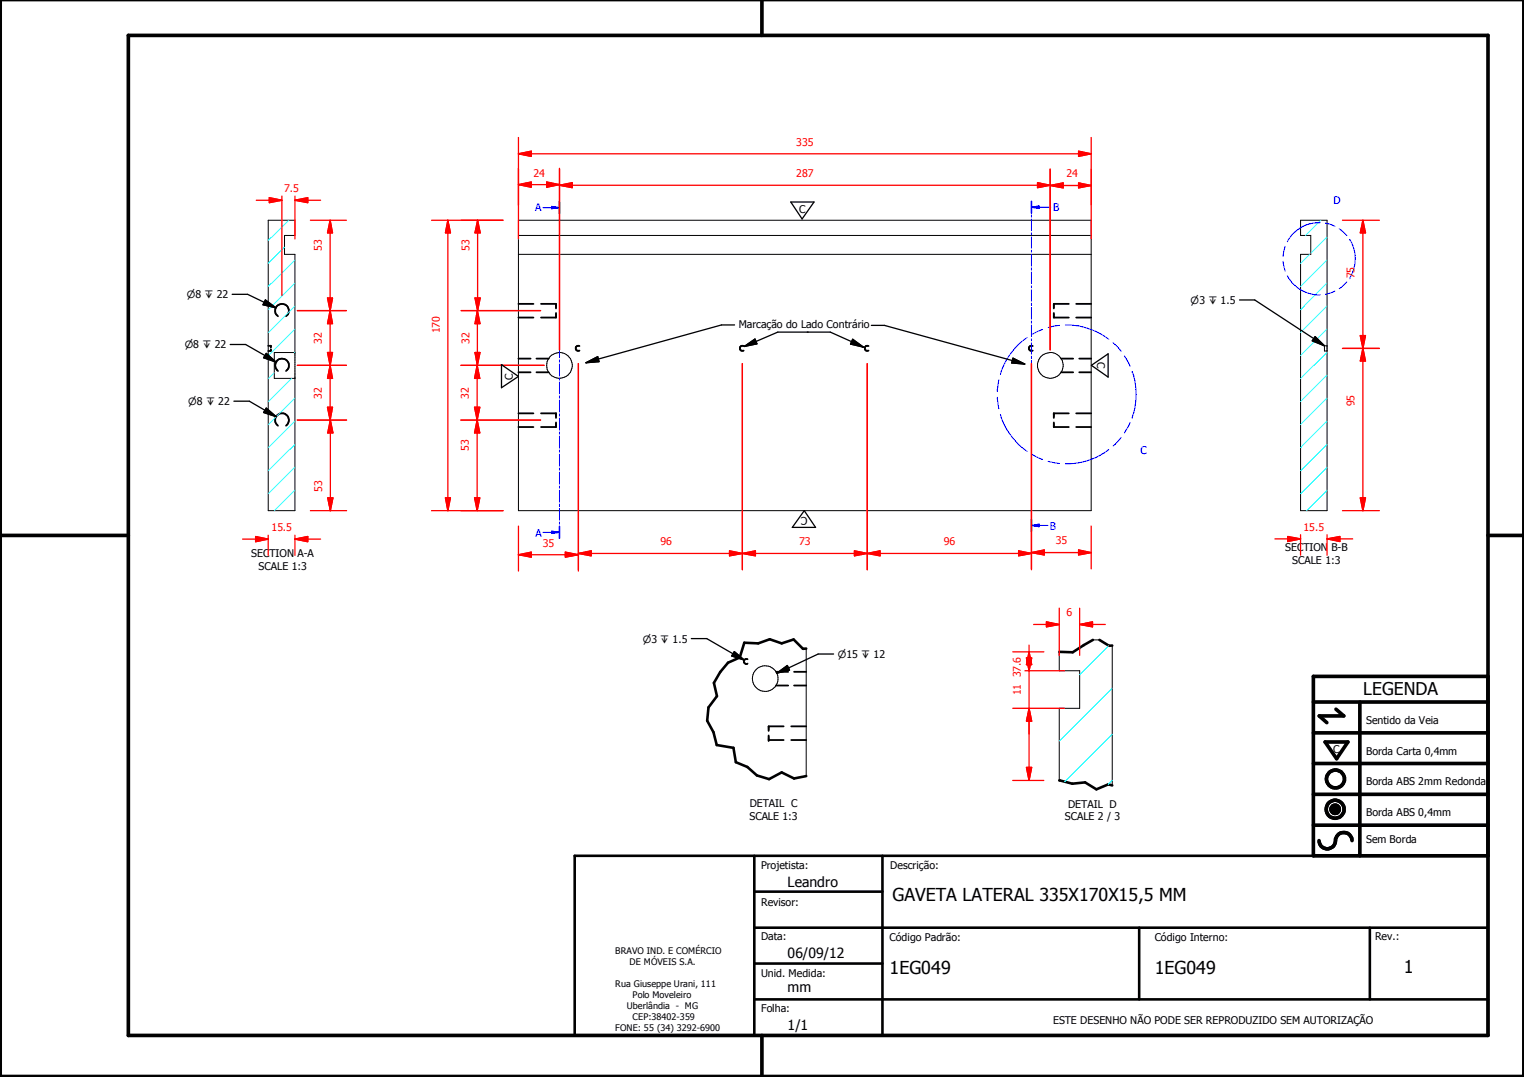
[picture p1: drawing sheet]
<svg xmlns="http://www.w3.org/2000/svg" width="297mm" height="210mm" viewBox="0 0 297 210" stroke-linecap="round" stroke-linejoin="round" font-family="sans-serif">
<g fill="#000">
<circle cx="108.4" cy="80.6" r=".18"/>
<circle cx="205.4" cy="80.6" r=".18"/>
<circle cx="149.8" cy="144.2" r=".18"/>
</g>
<g fill="none" stroke="#000" stroke-width=".35">
<path d="M101 59.2h3M105.4 59.2h3v.9M208.3 59.2h-2.9v.9M209.8 59.2h2.9M52.3 67.4h.2M52.3 68.4h.2M52.6 67.4h.2v.3M52.8 68.1v.3h-.2M54.2 61.6a1.33 1.33 0 0 1-.2-1.9 1.33 1.33 0 0 1 2 0 1.33 1.33 0 0 1-.3 1.9M54.2 72.3a1.34 1.34 0 0 1-.2-2 1.34 1.34 0 0 1 2 0 1.34 1.34 0 0 1-.3 2M101 69.9h2.4M101 72.6h2.4"/>
<path d="M101 61.9h3M104.6 69.9h2.3M104.6 72.6h2.3M108.4 61v.9h-3M112.9 67.4h-.4l-.3 .3 .1 .5 .3 .2 .3-.1M144.9 67.4h-.5l-.2 .3v.4l.2 .2h.5M169.3 67.4h-.5l-.2 .3v.4l.2 .2h.5M201.3 67.4a.51 .51 0 0 0-.8 .5 .51 .51 0 0 0 .8 .4M205.4 61v.9h2.9M206.8 69.9h2.4M206.8 72.6h2.4M209.8 61.9h2.9"/>
<path d="M210.4 69.9h2.3M210.4 72.6h2.3M54.2 83a1.34 1.34 0 0 1-.2-2 1.34 1.34 0 0 1 2 0 1.34 1.34 0 0 1-.3 2M101 80.6h3M101 83.2h3M105.4 80.6h3v.8M108.4 82.3v.9h-3M205.4 82.3v.9h2.9M208.3 80.6h-2.9v.8M209.8 80.6h2.9M209.8 83.2h2.9M145.7 128.5h-.5l-.2 .2 .1 .5 .3 .2 .3-.1"/>
<path d="M151.3 130.9h2.3M151.3 133.6h2.3M154.8 130.9h2.3M154.8 133.6h2.3M149.8 143.3v.9h2.9M152.7 141.6h-2.9v.9M154.2 141.6h2.9M154.2 144.2h2.9"/>
</g>
<g fill="none" stroke="#000" stroke-width=".19">
<path d="M52.3 42.9h5.2v3h-2v3.7h2v49.9h-5.2zM101 45.9h111.7M101 49.6h111.7M101 42.9h111.7v56.6h-111.7zM253.5 42.9h5.2v56.6h-5.2v-49.9h2v-3.7h-2zM57.5 68.7h-4v5h4M258.7 67.4h-.6v1h.6M157.1 126.4v24.9M206.5 127v3.7h3.9v7.3h-3.9v14.1M213 124.7h1.3M216.8 125.8v27.3M259.4 157.6l1.6 .1z"/>
<path d="M259.4 157.7l1.6 .1zM259.4 157.8l1.6 .1zM259.4 157.9h1.6v.1zM259.4 157.9l1.6 .1h-1.5zM259.4 157.6h1.6zM259.5 158h1.5zM259.5 158l1.4 .1zM259.5 157.5l1.5 .1zM259.5 158.1h1.4zM259.5 157.4l1.5 .1zM259.5 158.1l1.4 .1zM259.5 157.3l1.4 .1z"/>
<path d="M259.6 158.2h1.3zM259.6 158.2h1.2zM259.6 157.2l1.3 .1zM259.6 158.2l1.2 .1zM259.6 157.2h1.3zM259.7 158.3h1.1zM259.7 158.3l1 .1zM259.7 157.1l1.1 .1zM259.7 157.1h1.1zM259.8 158.4h.9zM259.8 158.4h.8zM259.8 157.1h1z"/>
<path d="M259.8 157.1h.9zM259.8 158.4l.8 .1zM259.8 157l.9 .1zM259.8 157h.8zM259.9 158.5h.7zM259.9 158.5h.6zM259.9 157h.7zM260 158.5h.5zM260 158.5h.4zM260 157h.6zM260.1 158.5h.3zM260.1 158.5h.2z"/>
<path d="M260.1 156.9l.4 .1zM260.1 156.9h.3zM260.1 156.9h.2z"/>
<circle cx="109" cy="71.2" r="2.49"/>
<circle cx="204.7" cy="71.2" r="2.51"/>
<circle cx="149.1" cy="132.3" r="2.49"/>
</g>
<g fill="none" stroke="#000" stroke-width=".51">
<path d="M157.1 126.4h-.6l-1.8-1.8-2.3 .8-2.4-.8-2.2 .8-2.7-.1-.9 2.8-2.3 1.1-1.5 1.8-1.3 2.1 .6 2.6-1.6 2.2-.3 2.6 1.3 2.2 .6 2.5 3.3 .6 .4 2.7 2.3 1 1.8 1.6 2.4 .7 2.5-1.3 2.4 1.2 2.3-.4M213 124.7l-3.9 2.4-2.6-.1M214.3 124.7l1.9 1.2 .6-.1M206.5 152.1l2.5 .6 2.5-.2 2.2 1.3 2.3-.9 .8 .2M112 166.8h178v35h-178zM147 173.8h25M147 166.8v35M172 166.8v35M147 194.8h143M147 180.8h143M147 187.8h25M222 180.8v14"/>
<path d="M267 180.8v14"/>
</g>
<g fill="#000">
<path d="M259.4 157.6h1.6zM259.5 157.5l1.5 .1zM259.5 157.4l1.5 .1zM259.5 157.3l1.4 .1zM259.6 157.2l1.3 .1zM259.6 157.2h1.3zM259.7 157.1l1.1 .1zM259.7 157.1h1.1zM259.8 157.1h1zM259.8 157.1h.9zM259.8 157l.9 .1zM259.8 157h.8z"/>
<path d="M259.9 157h.7zM260 157h.6zM260.1 156.9l.4 .1zM260.1 156.9h.3zM260.1 156.9h.2zM260.1 158.5h.2zM260 158.5h.4zM260.1 158.5h.3zM259.9 158.5h.6zM260 158.5h.5zM259.8 158.4l.8 .1zM259.9 158.5h.7z"/>
<path d="M259.8 158.4h.8zM259.7 158.3l1 .1zM259.8 158.4h.9zM259.6 158.2l1.2 .1zM259.7 158.3h1.1zM259.6 158.2h1.2zM259.5 158.1l1.4 .1zM259.6 158.2h1.3zM259.5 158l1.4 .1zM259.5 158.1h1.4zM259.4 157.9l1.6 .1h-1.5zM259.5 158h1.5z"/>
<path d="M259.4 157.6l1.6 .1zM259.4 157.7l1.6 .1zM259.4 157.8l1.6 .1zM259.4 157.9h1.6v.1z"/>
</g>
<g fill="none" stroke="#000" stroke-width=".71">
<path d="M148.5 0v6.9M297 -.1v209.9h-297v-209.9M25 6.9h265v194.9h-265zM0 104.4h25M290 104.4h7M256 136.8h34M260.4 138.2l1.5 1.3h-4.8l1.5 1.3M265 136.8v30M290 131.8h-34v35h34M256 154.8h34M256 148.8h34M256 142.8h34"/>
<path d="M258.3 144.6h4.4l-2.2 3.3zM256 160.8h34M257.1 163.8a1.62 1.62 0 0 0 1.8 1.6 1.62 1.62 0 0 0 1.4-1.9 1.63 1.63 0 0 1 1.7-1.2 1.63 1.63 0 0 1 1.5 1.5M148.5 201.8v8"/>
<circle cx="260.2" cy="157.7" r="1.76"/>
<circle cx="260.2" cy="157.7" r=".82"/>
<circle cx="260.3" cy="151.8" r="1.76"/>
</g>
<g fill="none" stroke="#00f" stroke-width=".19">
<path d="M109 39.3v2.3M107.5 40.5h1.5M109 42v.5M109 42.8v2.3M109 45.5v.5M109 46.3v2.3M109 49v.5M109 49.8v2.4M109 52.5v.5M109 53.4v2.3M109 56v.5M109 56.9v2.3"/>
<path d="M109 59.6v.4M109 60.4v2.3M109 63.1v.4M109 63.9v2.4M109 66.6v.5M109 67.4v2.3M109 70.1v.5M109 71v2.3M109 73.6v.5M109 74.5v2.3M109 77.1v.5M109 78v2.3"/>
<path d="M109 80.6v.5M109 81.5v2.3M109 84.2v.4M109 85v2.3M109 87.7v.4M109 88.5v2.3M109 91.2v.5M109 92v2.4M109 94.7v.5M109 95.5v2.4M109 98.3v.4M109 99.1v2.3"/>
<path d="M109 101.8v.4M109 102.6v2.3"/>
</g>
<path d="M109 39.3v2.3M109 102.6v2.3" fill="none" stroke="#00f" stroke-width=".3"/>
<path d="M107.5 40.2l1.5 .3-1.5 .2z" fill="#00f"/>
<path d="M105.8 40.5h1.7M107.5 40.2l1.5 .3-1.5 .2zM107.5 103.8h1.5" fill="none" stroke="#00f" stroke-width=".19"/>
<path d="M107.5 103.5l1.5 .3-1.5 .2z" fill="#00f"/>
<g fill="none" stroke="#00f" stroke-width=".19">
<path d="M201 39.2v2.3M201 41.9v.4M201 42.7v2.3M201 45.3v.5M201 46.1v2.3M201 48.8v.4M201 49.6v2.3M201 52.2v.5M201 53v2.3M201 55.7v.4M201 56.5v2.2M201 59.1v.5"/>
<path d="M201 59.9v2.3M201 40.4h1.5M201 62.6v.4M201 63.4v2.2M201 66v.4M201 66.8v2.2M201 69.4v.5M201 70.3v2.2M201 72.9v.5M201 73.7v2.2M201 76.3v.5M201 77.1v2.3"/>
<path d="M201 79.8v.4M201 80.6v2.2M201 83.2v.5M201 84v2.3M201 86.7v.4M201 87.5v2.2M201 90.1v.5M201 90.9v2.3M201 93.6v.4M201 94.4v2.2M201 97v.5M201 97.8v2.3"/>
<path d="M105.8 103.8h1.7M107.5 103.5l1.5 .3-1.5 .2zM201 100.5v.4M201 101.3v2.2"/>
</g>
<g fill="none" stroke="#0ff" stroke-width=".19">
<path d="M55.5 48.2l-3.2 3.2M56.3 42.9l-4 4M57.5 59.6l-5.2 5.2M57.5 55.2l-5.2 5.2M57.5 50.7l-5.2 5.1M53.5 72.6l-1.2 1.2M56.9 73.7l-4.6 4.6M57.5 77.6l-5.2 5.2M57.5 68.7h-.1M57.5 64.1l-5.2 5.2M57.5 95.5l-4 4M57.5 91.1l-5.2 5.1"/>
<path d="M57.5 86.6l-5.2 5.1M57.5 82.1l-5.2 5.1"/>
</g>
<path d="M201 39.2v2.3M201 101.3v2.2" fill="none" stroke="#00f" stroke-width=".3"/>
<path d="M201 40.4l1.5-.3v.5z" fill="#00f"/>
<path d="M201 40.4l1.5-.3v.5zM202.5 40.4h2.3M201 102.4h1.5" fill="none" stroke="#00f" stroke-width=".19"/>
<path d="M201 102.4l1.5-.2v.5z" fill="#00f"/>
<g fill="none" stroke="#00f" stroke-width=".19">
<path d="M250.1 50.9l.4 1.9M250.5 48l-.4 2M250.9 53.7a6.9 6.9 0 0 0 6.4 3.7M257.3 43.4a6.9 6.9 0 0 0-6.4 3.7M258.4 43.5l1.8 .6M260.2 56.7l-1.8 .7M261 44.6l1.5 1.3M262.5 54.9l-1.5 1.4M263.1 46.7h.1M263.1 54.1h.1M263.1 46.7a7.1 7.1 0 0 1 0 7.4M194.4 77.4l.3 2.3"/>
<path d="M194.7 74l-.3 2.3M200.2 65.8a13.4 13.4 0 0 0-5.2 7.2M203.2 64.2l-2 1M206.5 63.4l-2.2 .4M207.6 63.3a13.8 13.8 0 0 1 8.5 2.8M217 66.8l1.5 1.7M219.2 69.4l1.1 2M220.7 72.4h.1M220.7 72.4a13.3 13.3 0 0 1 0 8.9M195 80.8a13.5 13.5 0 0 0 5.2 7.2M201.2 88.6l2 .9M204.3 89.9l2.2 .4"/>
<path d="M216.1 87.6a13.5 13.5 0 0 1-8.5 2.8M218.5 85.3l-1.5 1.6M220.3 82.3l-1.1 2.1M220.7 81.3h.1M201 102.4l1.5-.2v.5zM202.5 102.4h1.8"/>
</g>
<g fill="none" stroke="#0ff" stroke-width=".19">
<path d="M255.3 49.6l-1.8 1.8M257.5 42.9l-3 3M258.7 59.6l-5.2 5.2M258.7 55.2l-5.2 5.2M258.7 50.7l-5.2 5.1M258.7 46.2l-3.2 3.2M258.7 77.6l-5.2 5.2M258.7 73.1l-5.2 5.2M258.7 68.7l-5.2 5.1M258.7 64.1l-5.2 5.2M258.7 95.5l-4 4M258.7 91.1l-5.2 5.1"/>
<path d="M258.7 86.6l-5.2 5.1M258.7 82.1l-5.2 5.1M216.1 125.9l-5.7 5.6M216.8 134.1l-10.3 10.3M216.8 152.1l-.8 .8M216.8 143.1l-9.3 9.3"/>
</g>
<path d="M101 36h2.5" fill="none" stroke="#f00" stroke-width=".25"/>
<path d="M101 36l2.5-.5v1z" fill="#f00"/>
<path d="M101 36l2.5-.5v1zM106.5 36h2.5" fill="none" stroke="#f00" stroke-width=".25"/>
<path d="M106.5 35.5l2.5 .5-2.5 .5z" fill="#f00"/>
<path d="M101 32.8v13.8M103.5 36h3M106.5 35.5l2.5 .5-2.5 .5zM109 32.8v35.4M109 36.1h2.5" fill="none" stroke="#f00" stroke-width=".25"/>
<path d="M109 36.1l2.5-.5v1z" fill="#f00"/>
<path d="M109 36.1l2.5-.5v1zM202.2 36.1h2.5" fill="none" stroke="#f00" stroke-width=".25"/>
<path d="M202.2 35.6l2.5 .5-2.5 .5z" fill="#f00"/>
<path d="M109 32.9v35.3M111.5 36.1h90.7M202.2 35.6l2.5 .5-2.5 .5zM204.7 32.9v35.3M204.7 36.2h2.5" fill="none" stroke="#f00" stroke-width=".25"/>
<path d="M204.7 36.2l2.5-.6v1z" fill="#f00"/>
<path d="M204.7 36.2l2.5-.6v1zM210.2 36.2h2.5" fill="none" stroke="#f00" stroke-width=".25"/>
<path d="M210.2 35.6l2.5 .6-2.5 .4z" fill="#f00"/>
<path d="M101 30h2.5M204.7 33v35.2M207.2 36.2h3M210.2 35.6l2.5 .6-2.5 .4zM212.7 33v13.6" fill="none" stroke="#f00" stroke-width=".25"/>
<path d="M101 30l2.5-.5v1z" fill="#f00"/>
<path d="M101 30l2.5-.5v1zM210.2 30h2.5" fill="none" stroke="#f00" stroke-width=".25"/>
<path d="M210.2 29.5l2.5 .5-2.5 .5z" fill="#f00"/>
<path d="M101 26.8v13.1M103.5 30h106.7M210.2 29.5l2.5 .5-2.5 .5zM212.7 26.8v13.1M93.1 42.9v2.5" fill="none" stroke="#f00" stroke-width=".25"/>
<path d="M93.1 42.9l.5 2.5h-1z" fill="#f00"/>
<path d="M93.1 42.9l.5 2.5h-1zM93.1 58.1v2.4" fill="none" stroke="#f00" stroke-width=".25"/>
<path d="M92.6 58.1h1l-.5 2.4z" fill="#f00"/>
<path d="M89.9 42.9h8.1M92.6 58.1h1l-.5 2.4zM93.1 45.4v12.7M89.9 60.5h15.5M93 60.5v2.6" fill="none" stroke="#f00" stroke-width=".25"/>
<path d="M93 60.5l.6 2.6h-1z" fill="#f00"/>
<path d="M93 60.5l.6 2.6h-1zM93 68.7v2.5" fill="none" stroke="#f00" stroke-width=".25"/>
<path d="M92.6 68.7h1l-.6 2.5z" fill="#f00"/>
<path d="M89.9 60.5h15.5M89.9 71.2h16.1M92.6 68.7h1l-.6 2.5zM93 71.2v2.5M93 63.1v5.6" fill="none" stroke="#f00" stroke-width=".25"/>
<path d="M93 71.2l.5 2.5h-1z" fill="#f00"/>
<path d="M93 71.2l.5 2.5h-1zM93 79.4v2.5" fill="none" stroke="#f00" stroke-width=".25"/>
<path d="M92.5 79.4h1l-.5 2.5z" fill="#f00"/>
<path d="M89.8 71.2h16.2M92.5 79.4h1l-.5 2.5zM93 73.7v5.7M89.8 81.9h15.6M93 81.9v2.5" fill="none" stroke="#f00" stroke-width=".25"/>
<path d="M93 81.9l.5 2.5h-1z" fill="#f00"/>
<path d="M93 81.9l.5 2.5h-1zM93 97v2.5" fill="none" stroke="#f00" stroke-width=".25"/>
<path d="M92.5 97h1l-.5 2.5z" fill="#f00"/>
<path d="M87.3 42.9v2.5M89.8 99.5h8.2M89.8 81.9h15.6M92.5 97h1l-.5 2.5zM93 84.4v12.6" fill="none" stroke="#f00" stroke-width=".25"/>
<path d="M87.3 42.9l.5 2.5h-1z" fill="#f00"/>
<path d="M87.3 42.9l.5 2.5h-1zM87.3 97v2.5" fill="none" stroke="#f00" stroke-width=".25"/>
<path d="M86.8 97h1l-.5 2.5z" fill="#f00"/>
<path d="M84.1 42.9h13.9M87.3 45.4v51.6M84.1 99.5h13.9M86.8 97h1l-.5 2.5zM101 108.1h2.5" fill="none" stroke="#f00" stroke-width=".25"/>
<path d="M101 108.1l2.5-.5v1z" fill="#f00"/>
<path d="M101 108.1l2.5-.5v1zM110.2 108.1h2.5" fill="none" stroke="#f00" stroke-width=".25"/>
<path d="M110.2 107.6l2.5 .5-2.5 .5z" fill="#f00"/>
<path d="M112.7 70.9v40.4M101 102.5v8.8M103.5 108.1h6.7M110.2 107.6l2.5 .5-2.5 .5zM112.7 107.9h2.5" fill="none" stroke="#f00" stroke-width=".25"/>
<path d="M112.7 107.9l2.5-.5v.9z" fill="#f00"/>
<path d="M112.7 107.9l2.5-.5v.9zM142.2 107.9h2.5" fill="none" stroke="#f00" stroke-width=".25"/>
<path d="M142.2 107.4l2.5 .5-2.5 .4z" fill="#f00"/>
<path d="M112.7 70.9v40.1M144.7 70.9v40.1M115.2 107.9h27M142.2 107.4l2.5 .5-2.5 .4zM144.7 107.9h2.5" fill="none" stroke="#f00" stroke-width=".25"/>
<path d="M144.7 107.9l2.5-.5v.9z" fill="#f00"/>
<path d="M144.7 107.9l2.5-.5v.9zM166.5 107.9h2.5" fill="none" stroke="#f00" stroke-width=".25"/>
<path d="M166.5 107.4l2.5 .5-2.5 .4z" fill="#f00"/>
<path d="M144.7 70.9v40.1M169 70.9v40.1M147.2 107.9h19.3M166.5 107.4l2.5 .5-2.5 .4zM169 107.9h2.5" fill="none" stroke="#f00" stroke-width=".25"/>
<path d="M169 107.9l2.5-.5v.9z" fill="#f00"/>
<path d="M169 107.9l2.5-.5v.9zM198.5 107.9h2.5" fill="none" stroke="#f00" stroke-width=".25"/>
<path d="M198.5 107.4l2.5 .5-2.5 .4z" fill="#f00"/>
<path d="M169 70.9v40.1M201 70.9v40.1M171.5 107.9h27M198.5 107.4l2.5 .5-2.5 .4zM201 107.7h2.5" fill="none" stroke="#f00" stroke-width=".25"/>
<path d="M201 107.7l2.5-.5v1z" fill="#f00"/>
<path d="M201 107.7l2.5-.5v1zM210.2 107.7h2.5" fill="none" stroke="#f00" stroke-width=".25"/>
<path d="M210.2 107.2l2.5 .5-2.5 .5z" fill="#f00"/>
<path d="M64.3 42.9v2.5M201 70.9v40M203.5 107.7h6.7M210.2 107.2l2.5 .5-2.5 .5zM212.7 102.5v8.4" fill="none" stroke="#f00" stroke-width=".25"/>
<path d="M64.3 42.9l.5 2.5h-1z" fill="#f00"/>
<path d="M64.3 42.9l.5 2.5h-1zM64.3 58.1v2.4" fill="none" stroke="#f00" stroke-width=".25"/>
<path d="M63.8 58.1h1l-.5 2.4z" fill="#f00"/>
<path d="M60.5 42.9h7M63.8 58.1h1l-.5 2.4zM64.3 45.4v12.7M58 60.5h9.5M64.3 60.5v2.6" fill="none" stroke="#f00" stroke-width=".25"/>
<path d="M64.3 60.5l.5 2.6h-1z" fill="#f00"/>
<path d="M64.3 60.5l.5 2.6h-1zM64.3 68.7v2.5" fill="none" stroke="#f00" stroke-width=".25"/>
<path d="M63.8 68.7h1l-.5 2.5z" fill="#f00"/>
<path d="M58 71.2h9.5M58 60.5h9.5M63.8 68.7h1l-.5 2.5zM64.3 63.1v5.6M64.3 71.2v2.5" fill="none" stroke="#f00" stroke-width=".25"/>
<path d="M64.3 71.2l.5 2.5h-1z" fill="#f00"/>
<path d="M64.3 71.2l.5 2.5h-1zM64.3 79.4v2.5" fill="none" stroke="#f00" stroke-width=".25"/>
<path d="M63.8 79.4h1l-.5 2.5z" fill="#f00"/>
<path d="M58 71.2h9.5M63.8 79.4h1l-.5 2.5zM64.3 73.7v5.7M58 81.9h9.5M64.4 97v2.5" fill="none" stroke="#f00" stroke-width=".25"/>
<path d="M63.9 97h1l-.5 2.5z" fill="#f00"/>
<path d="M63.9 97h1l-.5 2.5zM64.4 81.9v2.5" fill="none" stroke="#f00" stroke-width=".25"/>
<path d="M64.4 81.9l.5 2.5h-1z" fill="#f00"/>
<path d="M58 81.9h9.6M60.5 99.5h7.1M64.4 81.9l.5 2.5h-1zM64.4 84.4v12.6M49.8 105.1h2.5" fill="none" stroke="#f00" stroke-width=".25"/>
<path d="M45.3 57.4h3l5.5 2.6M51.7 58.5l2.1 1.5-2.5-.6zM44.9 67.1h3l5.9 3.5M45.6 78.2h3l5.2 3M51.9 68.9l1.9 1.7-2.4-.9zM51.9 79.5l1.9 1.7-2.4-.8z" fill="none" stroke="#000" stroke-width=".25"/>
<path d="M51.7 58.5l2.1 1.5-2.5-.6zM51.9 68.9l1.9 1.7-2.4-.9zM51.9 79.5l1.9 1.7-2.4-.8z" fill="#000"/>
<path d="M49.8 104.6l2.5 .5-2.5 .5z" fill="#f00"/>
<path d="M49.8 104.6l2.5 .5-2.5 .5zM57.5 105.1h2.5" fill="none" stroke="#f00" stroke-width=".25"/>
<path d="M57.5 105.1l2.5-.5v1z" fill="#f00"/>
<path d="M52.5 39h2.4M47.3 105.1h2.5M52.3 104.3v3.9M57.5 105.1l2.5-.5v1zM57.5 104.3v3.9M60 105.1h2.5" fill="none" stroke="#f00" stroke-width=".25"/>
<path d="M52.5 38.5l2.4 .5-2.4 .5z" fill="#f00"/>
<path d="M52.5 38.5l2.4 .5-2.4 .5zM57.5 39h2.5" fill="none" stroke="#f00" stroke-width=".25"/>
<path d="M57.5 39l2.5-.5v1z" fill="#f00"/>
<path d="M49.9 39h2.6M54.9 38.2v19.4M57.5 39l2.5-.5v1zM57.5 38.2v8.4M60 39h2.5M265.6 42.9v2.5" fill="none" stroke="#f00" stroke-width=".25"/>
<path d="M114.2 70.7l2.3-1.2 .3 1zM143.2 63.3h-2.6l-26.4 7.4M145.1 67.5l2-1.4 .4 .9zM145.1 67.5l6.5-2.8h10.2l6.5 2.9M166.2 66.1l2.1 1.5-2.5-.5zM169.8 63.4h2.6l27.3 7.6M197.4 69.8l2.3 1.2-2.5-.3z" fill="none" stroke="#000" stroke-width=".25"/>
<path d="M114.2 70.7l2.3-1.2 .3 1zM145.1 67.5l2-1.4 .4 .9zM166.2 66.1l2.1 1.5-2.5-.5zM197.4 69.8l2.3 1.2-2.5-.3z" fill="#000"/>
<path d="M265.6 42.9l.5 2.5h-1z" fill="#f00"/>
<path d="M265.6 42.9l.5 2.5h-1zM265.6 65.4v2.5" fill="none" stroke="#f00" stroke-width=".25"/>
<path d="M265.1 65.4h1l-.5 2.5z" fill="#f00"/>
<path d="M261.7 42.9h7.2M265.6 45.4v20M261.7 67.9h7.2M265.1 65.4h1l-.5 2.5zM265.6 67.9v2.5" fill="none" stroke="#f00" stroke-width=".25"/>
<path d="M265.6 67.9l.5 2.5h-1z" fill="#f00"/>
<path d="M265.6 67.9l.5 2.5h-1zM265.6 97v2.5" fill="none" stroke="#f00" stroke-width=".25"/>
<path d="M265.1 97h1l-.5 2.5z" fill="#f00"/>
<path d="M261.7 67.9h7.2M265.6 70.4v26.6M261.7 99.5h7.2M265.1 97h1l-.5 2.5zM251 105h2.5" fill="none" stroke="#f00" stroke-width=".25"/>
<path d="M241.6 58.5h3l13.5 8.9M256.3 65.6l1.8 1.8-2.3-1z" fill="none" stroke="#000" stroke-width=".25"/>
<path d="M256.3 65.6l1.8 1.8-2.3-1z" fill="#000"/>
<path d="M251 104.6l2.5 .4-2.5 .5z" fill="#f00"/>
<path d="M251 104.6l2.5 .4-2.5 .5zM258.7 105h2.5" fill="none" stroke="#f00" stroke-width=".25"/>
<path d="M258.7 105l2.5-.4v.9z" fill="#f00"/>
<path d="M248.5 105h2.5M253.5 104.2v4M258.7 105l2.5-.4v.9zM258.7 104.2v4M261.2 105h2.4M204 121.7h2.5" fill="none" stroke="#f00" stroke-width=".25"/>
<path d="M154.1 39.4h4.6l-2.4 3.3zM97.7 71.1l3.3 2.3-3.3 2.2zM212.7 71.2l3.3-2.2v4.5zM156.8 99.5l2.2 3.3h-4.6zM134.7 124.5h3l7.4 4.2M143.1 127l2 1.7-2.5-.9zM151.4 131.2l2.1-1.5 .4 .9zM162.5 127.5h-3l-8.1 3.7" fill="none" stroke="#000" stroke-width=".25"/>
<path d="M143.1 127l2 1.7-2.5-.9zM151.4 131.2l2.1-1.5 .4 .9z" fill="#000"/>
<path d="M204 121.2l2.5 .5-2.5 .5z" fill="#f00"/>
<path d="M204 121.2l2.5 .5-2.5 .5zM210.4 121.7h2.5" fill="none" stroke="#f00" stroke-width=".25"/>
<path d="M210.4 121.7l2.5-.5v1z" fill="#f00"/>
<path d="M206.5 118.5v9.2M210.4 118.5v9.2M200.6 127v2.5M201.5 121.7h2.5M210.4 121.7l2.5-.5v1zM212.9 121.7h2.5" fill="none" stroke="#f00" stroke-width=".25"/>
<path d="M200.6 127l.5 2.5h-1z" fill="#f00"/>
<path d="M200.6 127l.5 2.5h-1zM200.6 149.6v2.5" fill="none" stroke="#f00" stroke-width=".25"/>
<path d="M200.1 149.6h1l-.5 2.5z" fill="#f00"/>
<path d="M197.4 127h6.1M200.6 128.2v21.4M197.4 152.1h6.1M200.1 149.6h1l-.5 2.5z" fill="none" stroke="#f00" stroke-width=".25"/>
<path d="M200.1 128.2h1l-.5 2.5z" fill="#f00"/>
<path d="M200.1 128.2h1l-.5 2.5zM200.6 138v2.5" fill="none" stroke="#f00" stroke-width=".25"/>
<path d="M200.6 138l.5 2.5h-1z" fill="#f00"/>
<path d="M197.4 138h10M199.8 130.7h7.6M200.6 138l.5 2.5h-1zM200.6 125.7v2.5M200.6 140.5v2.5" fill="none" stroke="#f00" stroke-width=".25"/>
<g font-size="3.5">
<text x="173.9" y="175.7">GAVETA LATERAL 335X170X15,5 MM</text>
<text x="173.4" y="189.7">1EG049</text>
<text x="225.1" y="189.7">1EG049</text>
<text x="273.6" y="189.7">1</text>
</g>
<text font-size="3.4" x="265.7" y="135.4">LEGENDA</text>
<g font-size="2.7">
<text x="153.5" y="172.8">Leandro</text>
<text x="153.5" y="186.6">06/09/12</text>
<text x="153.5" y="193.4">mm</text>
<text x="153.5" y="200.8">1/1</text>
</g>
<g font-size="2.1" fill="#f00">
<text x="155.2" y="28.4">335</text>
<text x="104" y="34.4">24</text>
<text x="155.2" y="34.5">287</text>
<text x="207.9" y="34.6">24</text>
<text x="55.4" y="37.4">7.5</text>
<text x="62.7" y="48.9" transform="rotate(-90 62.7 48.9)">53</text>
<text x="91.5" y="48.9" transform="rotate(-90 91.5 48.9)">53</text>
<text x="264" y="54.2" transform="rotate(-90 264 54.2)">75</text>
<text x="85.7" y="64.9" transform="rotate(-90 85.7 64.9)">170</text>
<text x="62.7" y="67.1" transform="rotate(-90 62.7 67.1)">32</text>
<text x="91.5" y="67.1" transform="rotate(-90 91.5 67.1)">32</text>
<text x="62.7" y="77.7" transform="rotate(-90 62.7 77.7)">32</text>
<text x="91.4" y="77.7" transform="rotate(-90 91.4 77.7)">32</text>
<text x="264" y="79.2" transform="rotate(-90 264 79.2)">95</text>
<text x="91.4" y="87.8" transform="rotate(-90 91.4 87.8)">53</text>
<text x="62.8" y="95.8" transform="rotate(-90 62.8 95.8)">53</text>
<text x="52.9" y="103.5">15.5</text>
<text x="105.8" y="106.5">35</text>
<text x="128.7" y="106.3">96</text>
<text x="155.8" y="106.3">73</text>
<text x="183.9" y="106.3">96</text>
<text x="205.8" y="106">35</text>
<text x="254.1" y="103.5">15.5</text>
<text x="207.9" y="120.1">6</text>
<text x="199" y="135.5" transform="rotate(-90 199 135.5)">11</text>
<text x="199" y="132" transform="rotate(-90 199 132)">37.6</text>
</g>
<g font-size="2.1" fill="#00f">
<text x="104.3" y="41.1">A</text>
<text x="205.3" y="41.2">B</text>
<text x="259.9" y="39.7">D</text>
<text x="222.3" y="88.6">C</text>
<text x="104.3" y="104.7">A</text>
<text x="204.6" y="103.3">B</text>
</g>
<g font-size="2.1">
<text x="155.7" y="41.5">C</text>
<text x="144" y="64">Marcação do Lado Contrário</text>
<text x="213.9" y="70.6" transform="rotate(90 213.9 70.6)">C</text>
<text x="99.9" y="74" transform="rotate(-90 99.9 74)">C</text>
<text x="157.4" y="100.7" transform="rotate(180 157.4 100.7)">C</text>
<text x="250.5" y="107.4">SECTION B-B</text>
<text x="49" y="108.5">SECTION A-A</text>
<text x="50.4" y="111">SCALE 1:3</text>
<text x="251.9" y="109.9">SCALE 1:3</text>
<text x="266.3" y="141.1">Sentido da Veia</text>
<text x="259.8" y="146.7">C</text>
<text x="266.3" y="147.2">Borda Carta 0,4mm</text>
<text x="266.3" y="153.1">Borda ABS 2mm Redonda</text>
<text x="146.1" y="159.8">SCALE 1:3</text>
<text x="146.1" y="157.3">DETAIL C</text>
<text x="207.6" y="159.9">SCALE 2 / 3</text>
<text x="208.2" y="157.4">DETAIL D</text>
<text x="266.3" y="159">Borda ABS 0,4mm</text>
<text x="266.3" y="164.4">Sem Borda</text>
<text x="148.4" y="169.3">Projetista:</text>
<text x="173.5" y="169.5">Descrição:</text>
<text x="148.4" y="176.6">Revisor:</text>
<text x="148.4" y="183.2">Data:</text>
<text x="173.4" y="183.3">Código Padrão:</text>
<text x="225.1" y="183.3">Código Interno:</text>
<text x="268" y="183.2">Rev.:</text>
<text x="148.4" y="190.5">Unid. Medida:</text>
<text x="148.4" y="197.2">Folha:</text>
<text x="205.3" y="199.5">ESTE DESENHO NÃO PODE SER REPRODUZIDO SEM AUTORIZAÇÃO</text>
</g>
<g font-size="1.9">
<text x="36.4" y="58.2">⌀8 ↧ 22</text>
<text x="232.1" y="59.2">⌀3 ↧ 1.5</text>
<text x="36" y="67.9">⌀8 ↧ 22</text>
<text x="36.7" y="79">⌀8 ↧ 22</text>
<text x="125.3" y="125.2">⌀3 ↧ 1.5</text>
<text x="163.3" y="128.2">⌀15 ↧ 12</text>
</g>
<g font-size="1.8">
<text x="119.9" y="186">BRAVO IND. E COMÉRCIO</text>
<text x="122.7" y="188.1">DE MÓVEIS S.A.</text>
<text x="119.9" y="192.4">Rua Giuseppe Urani, 111</text>
<text x="122.2" y="196.7">Uberlândia - MG</text>
<text x="123.3" y="194.6">Polo Moveleiro</text>
<text x="119.9" y="201">FONE: 55 (34) 3292-6900</text>
<text x="123.3" y="198.8">CEP:38402-359</text>
</g>
</svg>
